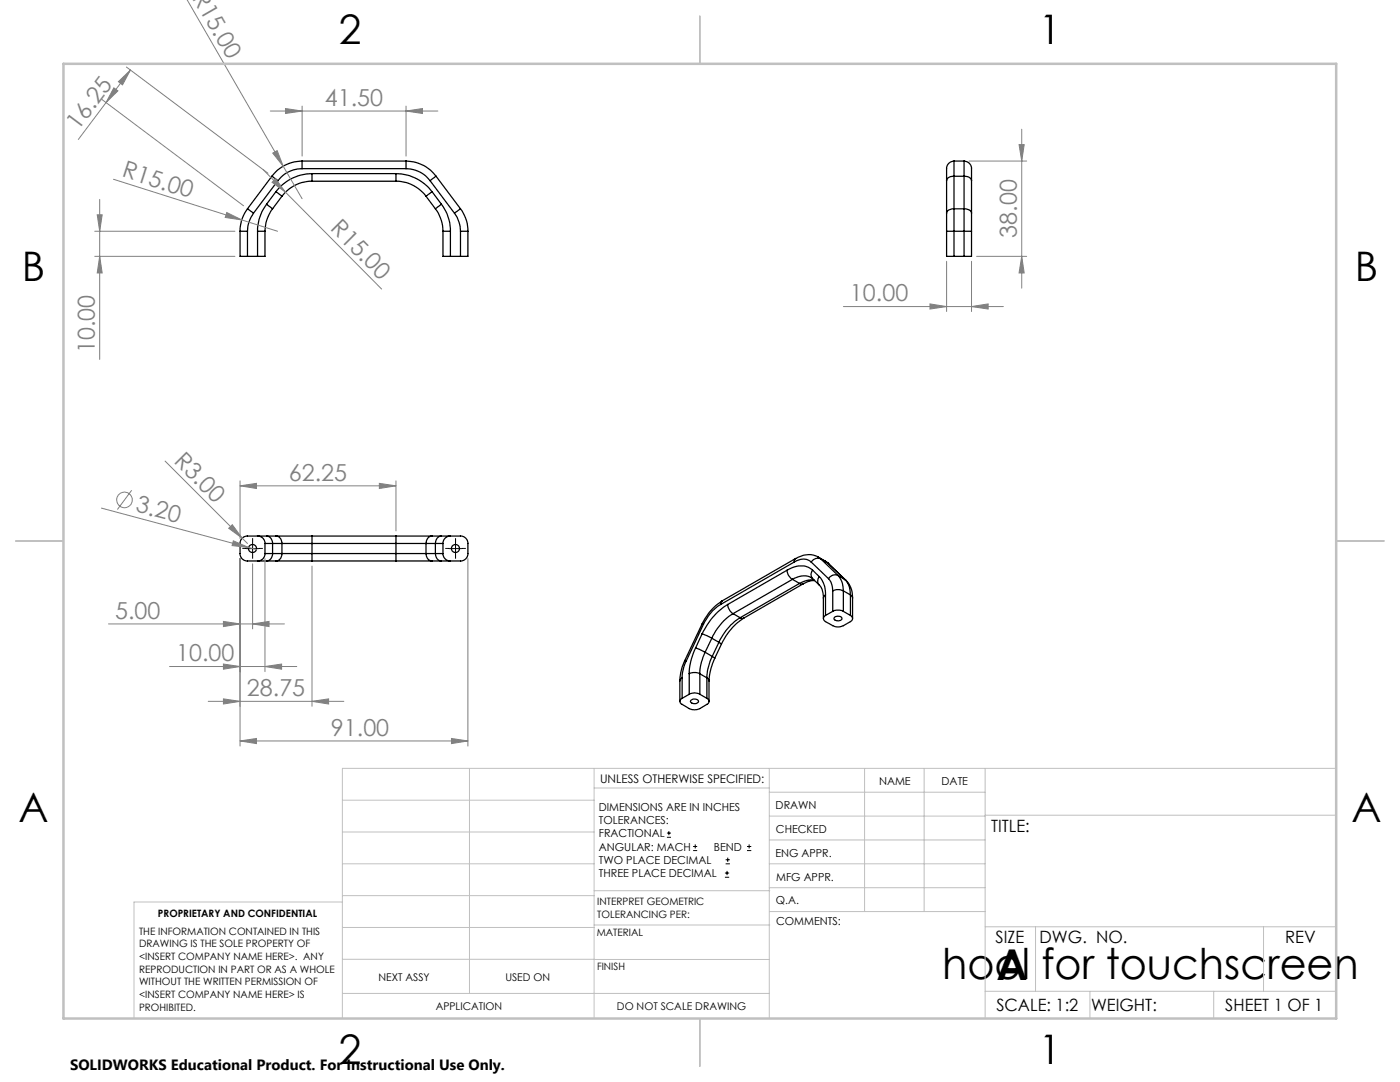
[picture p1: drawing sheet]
<svg xmlns="http://www.w3.org/2000/svg" width="279mm" height="216mm" viewBox="0 0 279 216" stroke-linecap="round" stroke-linejoin="round" font-family="sans-serif">
<g fill="none" stroke="#000" stroke-width=".25">
<path d="M54.3 35.2l1.2 .9M54.3 35.2l-4.9 6.5M55.1 38.2l1.2 1M55.1 38.2l-1.9 2.5M55.5 36.1l-4.9 6.4M56.3 39.2l-1.9 2.5M60.3 33.7a6 6 0 0 0-4.8 2.4M60.3 32.1a7.7 7.7 0 0 0-6 3.1M60.3 32.1v1.6M60.3 33.7h20.7M60.3 32.1h20.7M62.3 34.6a9.1 9.1 0 0 0-7.2 3.6"/>
<path d="M62.3 36.2a7.5 7.5 0 0 0-6 3M62.3 34.6v1.6M62.3 34.6h16.7M62.3 36.2h16.7M79 34.6a9.1 9.1 0 0 1 7.2 3.6M79 36.2a7.5 7.5 0 0 1 6 3M79 34.6v1.6M81 33.7a6 6 0 0 1 4.8 2.4M81 32.1a7.7 7.7 0 0 1 6 3.1M81 32.1v1.6M85 39.2l1.9 2.5M85.8 36.1l4.9 6.4"/>
<path d="M86.2 38.2l-1.2 1M86.2 38.2l1.9 2.5M87 35.2l-1.2 .9M87 35.2l4.9 6.5M188.9 36.1v6.4M190.4 35.2a1.26 1.26 0 0 0-1.5 .9M190.4 32.1v3.1M190.4 32.1a1.82 1.82 0 0 0-1.5 2.4v1.6M190.4 32.1h2M190.4 35.2v6.5M190.4 35.2h2M192.4 35.2a1.26 1.26 0 0 1 1.5 .9"/>
<path d="M192.4 32.1v3.1M192.4 32.1a1.82 1.82 0 0 1 1.5 2.4v1.6M192.4 35.2v6.5M193.9 36.1v6.4M47.9 46.1h1.5M47.9 46.1v5.1h1.5M49.4 41.7l1.2 .8M49.4 41.7a7.4 7.4 0 0 0-1.5 4.4M49.4 46.1v5.1M49.4 51.2h2M50.6 42.5a6.3 6.3 0 0 0-1.2 3.6M51.4 46.1h1.5"/>
<path d="M51.4 46.1v5.1M52.9 46.1v5.1h-1.5M53.2 40.7a9.1 9.1 0 0 0-1.8 5.4M53.2 40.7l1.2 1M54.4 41.7a7.7 7.7 0 0 0-1.5 4.4M86.9 41.7a7.7 7.7 0 0 1 1.5 4.4M88.1 40.7a9.1 9.1 0 0 1 1.8 5.4M88.1 40.7l-1.2 1M88.4 46.1h1.5M88.4 46.1v5.1h1.5M89.9 46.1v5.1M89.9 51.2h2"/>
<path d="M90.7 42.5a6.3 6.3 0 0 1 1.2 3.6M91.9 41.7a7.4 7.4 0 0 1 1.5 4.4M91.9 46.1h1.5M91.9 41.7l-1.2 .8M91.9 46.1v5.1M93.4 46.1v5.1h-1.5M188.9 46.1h1.5M188.9 42.5v3.6M188.9 46.1v5.1h1.5M190.4 41.7v4.4M190.4 41.7a1.26 1.26 0 0 0-1.5 .8M190.4 51.2h2"/>
<path d="M190.4 46.1h2M190.4 41.7h2M190.4 46.1v5.1M192.4 46.1h1.5M192.4 41.7v4.4M192.4 41.7a1.26 1.26 0 0 1 1.5 .8M192.4 46.1v5.1M193.9 46.1v5.1h-1.5M193.9 42.5v3.6M51.4 107h-2a1.45 1.45 0 0 0-1.5 1.4v2.1a1.45 1.45 0 0 0 1.5 1.4h2M51.4 107a1.45 1.45 0 0 1 1.5 1.4M51.4 111.9h1.8"/>
<path d="M51.4 107h1.8M52.9 110.5a1.45 1.45 0 0 1-1.5 1.4M52.9 110.5h1.5M52.9 108.4h1.5M52.9 108.4v2.1M53.2 107a1.35 1.35 0 0 1 1.2 1.4M53.2 107h1.9M53.2 111.9h1.9M54.4 110.5a1.35 1.35 0 0 1-1.2 1.4M54.4 108.4v2.1M54.4 110.5h1.9M54.4 108.4h1.9"/>
<path d="M55.1 107a1.35 1.35 0 0 1 1.2 1.4M55.1 111.9h7.2M55.1 107h7.2M56.3 110.5a1.35 1.35 0 0 1-1.2 1.4M56.3 110.5h6M56.3 108.4h6M56.3 108.4v2.1M62.3 110.5v1.4M62.3 107v1.4M62.3 107h16.7M62.3 111.9h16.7M62.3 110.5h16.7"/>
<path d="M62.3 108.4h16.7M62.3 108.4v2.1M79 110.5h6M79 110.5v1.4M79 111.9h7.2M79 108.4h6M79 107v1.4M79 107h7.2M79 108.4v2.1M85 110.5a1.35 1.35 0 0 0 1.2 1.4M85 110.5h1.9M85 108.4h1.9"/>
<path d="M85 108.4v2.1M86.2 107a1.35 1.35 0 0 0-1.2 1.4M86.2 107h1.9M86.2 111.9h1.9M86.9 110.5h1.5M86.9 110.5a1.35 1.35 0 0 0 1.2 1.4M86.9 108.4h1.5M86.9 108.4v2.1M88.1 111.9h1.8M88.1 107a1.35 1.35 0 0 0-1.2 1.4M88.1 107h1.8M88.4 110.5a1.45 1.45 0 0 0 1.5 1.4"/>
<path d="M88.4 108.4v2.1M89.9 107a1.45 1.45 0 0 0-1.5 1.4M89.9 107h2a1.45 1.45 0 0 1 1.5 1.4v2.1a1.45 1.45 0 0 1-1.5 1.4h-2M144.1 119.9l-.2 .2a10.7 10.7 0 0 0-3.8 4.4M144.1 119.9l-.3 .7M157.1 113.8a4.2 4.2 0 0 1 5.1 0M157.1 113.8a2.11 2.11 0 0 0 1.1 1.8M157.1 113.8l-11.9 6.8M158.2 115.6l1.4 .8M158.2 115.6l-11.9 6.8M158.5 112.1a2.67 2.67 0 0 1 3.4 0M158.5 112.1l-14.7 8.5"/>
<path d="M158.8 111.4l-.3 .7M158.8 111.4l-14.7 8.5M159.6 116.4l.3 .2 .4-.1M159.6 116.4l-11.9 6.9M160.3 116.5l-11.9 6.8M161.9 112.1l3.4 3.4M162.2 115.5a3.4 3.4 0 0 0-4 .1M162.2 113.8a1.29 1.29 0 0 0 0 1.7M162.2 115.5l1.3 1.2M162.2 113.8l1.3 1.2M162.5 115.7a4.4 4.4 0 0 0-2.9 .7M162.6 115.9l-1.3 .1-1 .5"/>
<path d="M163.3 111.2a4.4 4.4 0 0 0-4.5 .2M163.3 111.2l.5 .3M163.3 111.2l1.4 .8M163.5 115a5 5 0 0 1 1.2 3.7M163.5 115a1.35 1.35 0 0 0 0 1.7M163.5 116.7l.1 .1a3.8 3.8 0 0 1 .7 2.5M163.8 111.5a1.51 1.51 0 0 0-1.9 .6M163.8 111.5l3.5 3.3M163.8 111.5l1.4 .9M164.3 119.3v4.1M164.7 112l.7 .5-.2-.1M164.7 112l.5 .4"/>
<path d="M164.7 118.7l-.4 .6M164.7 118.7v4.1M165.2 112.4l3.6 3.4M165.3 115.5a3.7 3.7 0 0 1 .9 2.4M166.2 117.9a2.39 2.39 0 0 1 2.1 0M166.2 117.9v4.1M167.3 114.8a4.4 4.4 0 0 1 1 3.1M167.3 114.8a1.48 1.48 0 0 0-2 .7M167.3 114.8l1.4 .9M168.3 117.9v4.1M168.3 117.9l1.4 .8M168.7 115.7a4.2 4.2 0 0 1 1 3"/>
<path d="M168.7 115.7l.1 .1M168.8 115.8a4.6 4.6 0 0 1 1.3 3.5M169.7 118.7l.4 .6M169.7 118.7v4.1M170.1 119.3v4.1M135.7 135.9v4M136.1 139.3a.62 .62 0 0 0-.4 .6 .62 .62 0 0 0 .4 .6l1.6 1a2.35 2.35 0 0 0 2-.1l1.4-.9a.64 .64 0 0 0 .4-.6 .64 .64 0 0 0-.4-.6M136.1 135.3l-.4 .6M136.1 135.3v4M136.7 131.8l-.1 .2a10.3 10.3 0 0 0-.9 3.9M136.7 131.8h.3M137 131.8a8.1 8.1 0 0 0-.9 3.5"/>
<path d="M137.5 138.5a2.13 2.13 0 0 1 2.2 0M137.5 134.4a2.39 2.39 0 0 1 2.2 0M137.5 134.4v4.1M137.5 138.5l-1.4 .8M137.9 139.7a.88 .88 0 0 1 1.5 .4 .95 .95 0 0 1-1.6-.2zM138.8 129.3a12.2 12.2 0 0 0-1.3 5.1M138.8 129.3l1.9 .8M139.7 138.5l1.4 .8M139.7 134.4v4.1M139.7 134.4l1.4 .9M140.1 126.5l2 .9M140.1 124.5h.3"/>
<path d="M140.1 124.5l-3.4 7.3M140.1 126.5l-1.3 2.8M140.4 124.5l-3.4 7.3M140.7 130.1a10 10 0 0 0-1 4.3M140.7 130.1l1.4 .9M141.1 135.3l.3 .2 .1 .4M141.1 135.3v4M141.5 135.9v4M142.1 127.4l1.4 .8M142.1 127.4l-1.4 2.7M142.1 131a11.2 11.2 0 0 0-1 4.3M142.1 131l.5 .4"/>
<path d="M142.6 131.4l-.7 1.9-.4 2.6M143.5 128.2l.5 .4M143.5 128.2l-1.4 2.8M143.8 120.6a9.4 9.4 0 0 0-3.4 3.9M144 128.6l-1.4 2.8M145.2 120.6a13.7 13.7 0 0 0-5.1 5.9M145.2 120.6a2.49 2.49 0 0 0 1.1 1.8M146.3 122.4a10.9 10.9 0 0 0-4.2 5M146.3 122.4l1.4 .9M147.7 123.3a11.5 11.5 0 0 0-4.2 4.9M147.7 123.3l.3 .1 .4-.1M148.4 123.3a11.9 11.9 0 0 0-4.4 5.3"/>
<path d="M164.7 122.8a.66 .66 0 0 0-.4 .6 .66 .66 0 0 0 .4 .6l1.5 .8a2.39 2.39 0 0 0 2.1 0l1.4-.8a.66 .66 0 0 0 .4-.6 .66 .66 0 0 0-.4-.6M166.2 122a2.39 2.39 0 0 1 2.1 0M166.2 122l-1.5 .8M166.5 123.2l.1-.1a.87 .87 0 0 1 1.4 .4 .99 .99 0 0 1-1.6-.1zM168.3 122l1.4 .8"/>
<circle cx="50.4" cy="109.4" r=".8"/>
<circle cx="90.9" cy="109.4" r=".8"/>
</g>
<g fill="none" stroke="#808080" stroke-width=".2">
<path d="M37.3 0l19.2 33.2M20.4 19.9l28.2 21.2M22.7 17.5l.8 .6-2.3 2.4zM23.6 16.3l2.4-2.3-1.6 2.9zM25.2 13.4l28.3 21.2M26 14l-4.8 6.5M19.9 39.8v31.9M21.2 20.5l-5.6 7.3M22.6 35.8l32.8 10.3M52.5 33.8l4.5 4.5M53.9 22.2h33.5M54.3 36.4l.7-.7 2 2.6z"/>
<path d="M54.4 30.6l.9-.5 1.2 3.1zM56.5 33.2l3.8 6.5M57 21.7l3.3 .5-3.3 .4zM57 38.3l19.2 19.4M60.3 21.2v10M81 22.2l3.3-.5v.9zM81 21.2v10M193.4 32.1h11.5M203.4 28.9h1l-.5 3.2zM203.9 25.8v31.7M18.9 51.2h28M18.9 46.1h28"/>
<path d="M19.4 42.9h1l-.5 3.2zM19.9 51.2l.5 3.3h-1zM45.3 42.4l3 1.5-3.4-.5zM188.9 52.1v10.1M193.9 52.1v10.1M194.9 51.2h10M203.9 51.2l.5 3.3h-1zM168.3 61.2h31.9M185.6 60.6l3.3 .6-3.3 .5zM193.9 61.2l3.3-.6v1.1zM26.3 97.8l-2.9 3.9M32.9 92l16.5 16.4"/>
<path d="M47.9 96.9l3.3-.5v1.1zM47.9 96v11.5M47.9 96.9h31.1M75.7 96.4l3.3 .5-3.3 .6zM79 96v9.9M20.2 101.4l29.4 7.9M45.6 105.4l.8-.7 1.9 2.7zM46.6 107.9l3 1.4-3.3-.4zM47.9 111.4v37.5M49.6 109.3l1.6 .3M50.4 112.5v13M52.9 111.4v22.6"/>
<path d="M62.3 113v27.9M93.4 111.4v37.5M21.7 124.5h35.1M33.8 133h25.4M41.6 139.9h27M44.6 124l3.3 .5-3.3 .5zM44.6 132.5l3.3 .5-3.3 .5zM44.6 139.5l3.3 .4-3.3 .6zM50.4 124.5l3.3-.5v1zM52.9 133l3.3-.5v1zM62.3 139.9l3.3-.4v1zM47.9 147.8l3.3-.4v1z"/>
<path d="M47.9 147.8h45.5M90.1 147.4l3.3 .4-3.3 .6z"/>
<circle cx="24.9" cy="99.8" r="1.55"/>
</g>
<g fill="none" stroke="#000" stroke-width=".2">
<path d="M49.1 109.5h2.5M50.4 108.2v2.5M89.6 109.5h2.5M90.9 108.2v2.5M133.1 167.1h.8M133.1 166.2h.8M133.5 165.8v.9M138.3 169.7h.8M138.3 168.9h.8M138.7 168.5v.8M144.7 175h.8M144.7 174.2h.8"/>
<path d="M144.8 172.4h.9M144.8 171.6h.9M145.1 173.8v.8M145.2 171.1v.9M149.1 169.7h.8M149.1 168.9h.8M149.5 168.5v.8"/>
</g>
<path d="M49.2 109.4h-.8M50.4 108.2v-.8M50.4 110.7v.8M51.7 109.4h.8M89.7 109.4h-.8M90.9 108.2v-.8M90.9 110.7v.8M92.2 109.4h.8" fill="none" stroke="#000" stroke-width=".2" stroke-dasharray="15.2 1.3 1.3 1.3" stroke-linecap="butt"/>
<g fill="none" stroke="#c0c0c0" stroke-width=".2">
<path d="M68.3 159.7h50.3M93.7 153.3v44.9M118.6 153.3v49.9M118.6 157.2h34.9M153.5 153.3v49.9M153.5 158.1h43.1M172.5 153.3v28.6M184.4 153.3v28.6M196.6 153.3v49.9M266.7 153.3h-198.4v49.9M68.3 178.7h50.3M68.3 172.4h50.3"/>
<path d="M68.3 166h50.3M68.3 180h-41.6v23.2M118.6 177.7h35M153.5 167.6h43.1M153.5 162.8h43.1M153.5 172.4h43.1M153.5 177.1h43.1M196.6 162.7h70.1M68.3 198.2h85.2M68.3 191.4l85.2 .1M68.3 185.1h50.3M118.6 184.6h35"/>
<path d="M153.6 181.9h43M196.6 197.8h70.1M196.6 184.9h70.1M206.7 184.9v12.9M217.5 197.8v5.4M242.2 197.8v5.4M252.2 184.9v12.9"/>
</g>
<path d="M139.7 3.2v9.5M3.1 107.9h9.6M266.7 107.9h9.5M139.7 203.2v9.6" fill="none" stroke="#c0c0c0" stroke-width=".25"/>
<path d="M12.7 12.7h254v190.5h-254z" fill="none" stroke="#c0c0c0" stroke-width=".5"/>
<g fill="#808080">
<path d="M54.4 30.6l.9-.5 1.2 3.1z"/>
<path d="M45.6 105.4l.8-.7 1.9 2.7z"/>
<path d="M45.3 42.4l3 1.5-3.4-.5z"/>
<path d="M46.6 107.9l3 1.4-3.3-.4z"/>
<path d="M54.3 36.4l.7-.7 2 2.6z"/>
<path d="M50.4 124.5l3.3-.5v1zM44.6 124l3.3 .5-3.3 .5z"/>
<path d="M57 21.7l3.3 .5-3.3 .4zM81 22.2l3.3-.5v.9zM44.6 132.5l3.3 .5-3.3 .5zM52.9 133l3.3-.5v1zM47.9 147.8l3.3-.4v1zM90.1 147.4l3.3 .4-3.3 .6zM185.6 60.6l3.3 .6-3.3 .5zM193.9 61.2l3.3-.6v1.1z"/>
<path d="M22.7 17.5l.8 .6-2.3 2.4zM23.6 16.3l2.4-2.3-1.6 2.9z"/>
<path d="M19.9 51.2l.5 3.3h-1zM19.4 42.9h1l-.5 3.2zM203.9 51.2l.5 3.3h-1zM203.4 28.9h1l-.5 3.2z"/>
<path d="M44.6 139.5l3.3 .4-3.3 .6zM62.3 139.9l3.3-.4v1zM47.9 96.9l3.3-.5v1.1zM75.7 96.4l3.3 .5-3.3 .6z"/>
</g>
<g font-size="8.5">
<text x="188" y="195.4">hool for touchscreen</text>
<text x="198.9" y="195.5">A</text>
</g>
<g font-size="8.1">
<text x="67.6" y="8.9">2</text>
<text x="207.3" y="8.9">1</text>
<text x="4.4" y="56.2">B</text>
<text x="270.4" y="56.2">B</text>
<text x="3.7" y="164.1">A</text>
<text x="269.7" y="164.1">A</text>
<text x="67.6" y="212.4">2</text>
<text x="207.3" y="212.4">1</text>
</g>
<g font-size="4.7" fill="#808080">
<text x="38.3" y="-.5" transform="rotate(60 38.3 -.5)">R15.00</text>
<text x="64.8" y="21.1">41.50</text>
<text x="15.6" y="26.2" transform="rotate(-53 15.6 26.2)">16.25</text>
<text x="24.2" y="35.2" transform="rotate(18 24.2 35.2)">R15.00</text>
<text x="65.8" y="45.8" transform="rotate(45 65.8 45.8)">R15.00</text>
<text x="202.9" y="47.5" transform="rotate(-90 202.9 47.5)">38.00</text>
<text x="169.6" y="60.1">10.00</text>
<text x="18.9" y="70.4" transform="rotate(-90 18.9 70.4)">10.00</text>
<text x="34.6" y="92.2" transform="rotate(45 34.6 92.2)">R3.00</text>
<text x="57.7" y="95.9">62.25</text>
<text x="26.9" y="102.1" transform="rotate(15 26.9 102.1)">3.20</text>
<text x="23" y="123.5">5.00</text>
<text x="35.2" y="132">10.00</text>
<text x="49.3" y="138.9">28.75</text>
<text x="66.1" y="146.8">91.00</text>
</g>
<g font-size="3.4">
<text x="197.8" y="166">TITLE:</text>
<text x="198.7" y="188.1">SIZE</text>
<text x="207.5" y="188.1">DWG. NO.</text>
<text x="256.5" y="188.2">REV</text>
<text x="198.8" y="201.7">SCALE: 1:2</text>
<text x="217.7" y="201.8">WEIGHT:</text>
<text x="244.5" y="201.7">SHEET 1 OF 1</text>
</g>
<text font-size="3" x="14" y="213.5">SOLIDWORKS Educational Product. For Instructional Use Only.</text>
<text font-size="2.4" x="119.8" y="156.2">UNLESS OTHERWISE SPECIFIED:</text>
<g font-size="2.2">
<text x="119.5" y="161.8">DIMENSIONS ARE IN INCHES</text>
<text x="154.8" y="161.4">DRAWN</text>
<text x="175.4" y="156.6">NAME</text>
<text x="187.9" y="156.7">DATE</text>
<text x="119.5" y="164.4">TOLERANCES:</text>
<text x="119.5" y="167.1">FRACTIONAL</text>
<text x="154.9" y="166.3">CHECKED</text>
<text x="119.5" y="169.7">ANGULAR: MACH</text>
<text x="119.5" y="172.4">TWO PLACE DECIMAL</text>
<text x="142.5" y="169.7">BEND</text>
<text x="154.8" y="170.9">ENG APPR.</text>
<text x="119.5" y="175">THREE PLACE DECIMAL</text>
<text x="154.9" y="175.7">MFG APPR.</text>
<text x="154.9" y="180.4">Q.A.</text>
<text x="154.9" y="184.6">COMMENTS:</text>
</g>
<g font-size="2.1">
<text x="75.5" y="195.7">NEXT ASSY</text>
<text x="100.9" y="195.7">USED ON</text>
<text x="86.9" y="201.5">APPLICATION</text>
<text x="123.1" y="201.6">DO NOT SCALE DRAWING</text>
</g>
<g font-size="2">
<text x="31.5" y="182.9">PROPRIETARY AND CONFIDENTIAL</text>
<text x="119.2" y="180.6">INTERPRET GEOMETRIC</text>
<text x="119.2" y="183.1">TOLERANCING PER:</text>
<text x="27.8" y="186.5">THE INFORMATION CONTAINED IN THIS</text>
<text x="27.8" y="189">DRAWING IS THE SOLE PROPERTY OF</text>
<text x="27.8" y="191.6">&lt;INSERT COMPANY NAME HERE&gt;. ANY</text>
<text x="119.1" y="186.7">MATERIAL</text>
<text x="27.8" y="194.1">REPRODUCTION IN PART OR AS A WHOLE</text>
<text x="27.8" y="196.6">WITHOUT THE WRITTEN PERMISSION OF</text>
<text x="119.1" y="193.5">FINISH</text>
<text x="27.8" y="199.1">&lt;INSERT COMPANY NAME HERE&gt; IS</text>
<text x="27.8" y="201.7">PROHIBITED.</text>
</g>
</svg>
